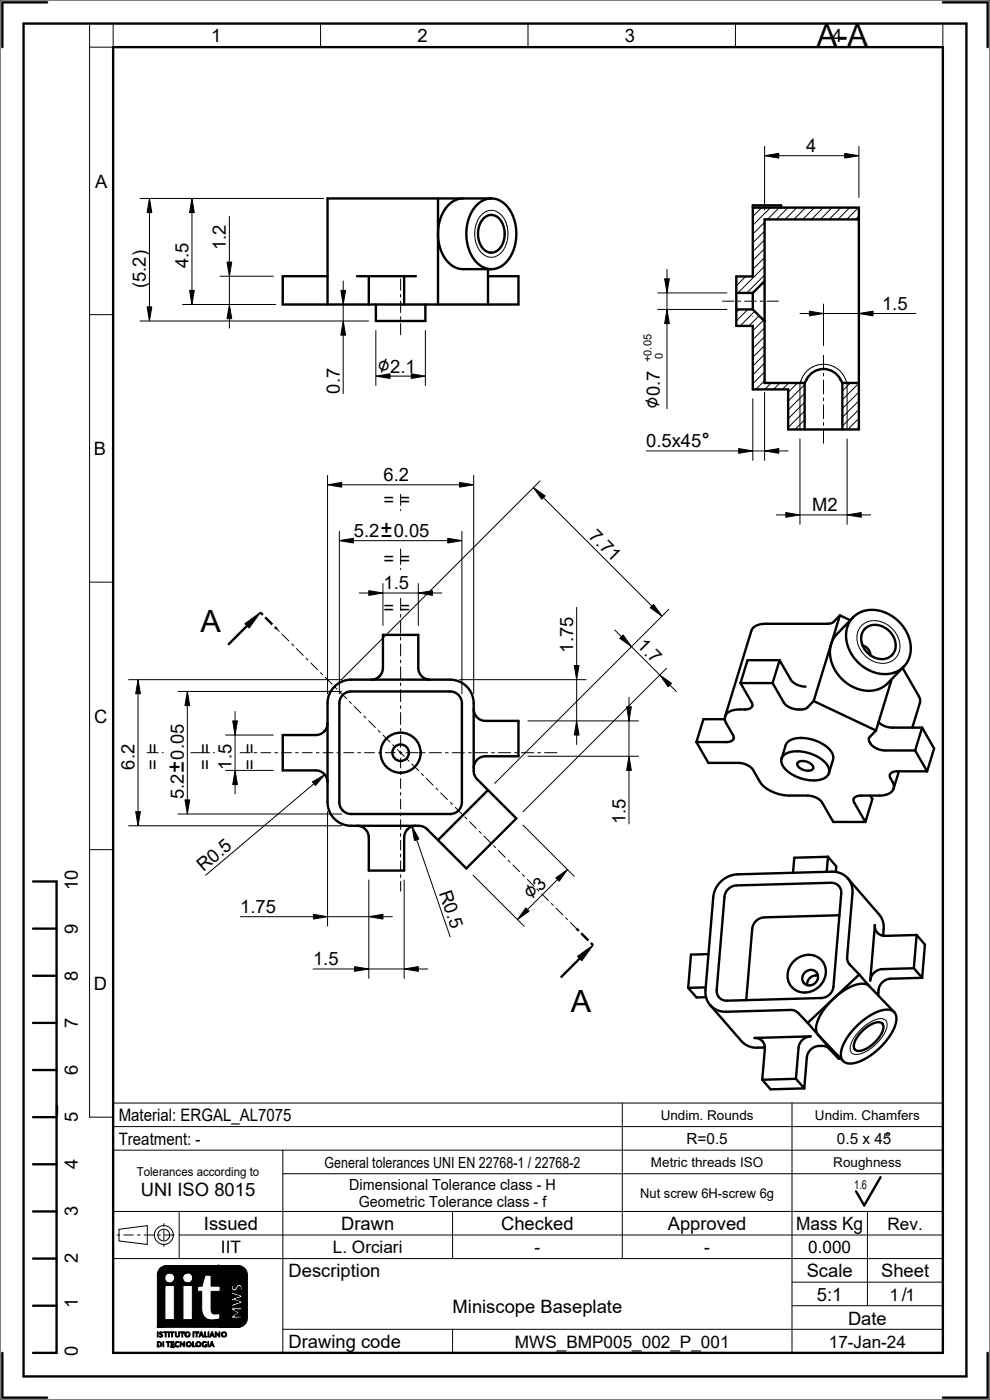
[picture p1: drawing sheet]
<svg xmlns="http://www.w3.org/2000/svg" width="210mm" height="297mm" viewBox="0 0 210 297" stroke-linecap="round" stroke-linejoin="round" font-family="sans-serif">
<g fill="none" stroke="#000" stroke-width=".21">
<path d="M0 0h210v297h-210zM19 5v232h5M24 5v5h-5M68 5v5M112 5v5M156 5v5M200 5v5M162.2 33l3-.5v1zM162.2 31v13.5M165.2 33h14M179.2 32.5l3 .5-3 .5zM182.2 31v10.9"/>
<path d="M29.7 42.1h38.9M31.7 42.1l.5 3h-1zM31.7 45.1v20M40.7 42.1l.5 3h-1zM40.7 45.1v16.5M46.7 58.6h11.3M48.2 55.6h1l-.5 3zM48.7 45.9v9.7M48.7 58.6v6M72.8 59.6v2M102.3 45.4l1.4-.7 .7-.1 .7 .2 1.3 .8 .5 .7 .6 1.4 .2 1.4v1.5l-.5 1.8-1 1.4-1.3 .7h-1.4l-.7-.3-1.1-1.1-.7-1.6-.3-1.9 .3-1.9 .3-1zM141 59.1h1l-.5 3z"/>
<path d="M141.5 57.1v2M156.3 58.6l-.1 .2M158.2 58.6l-2 2M159.7 44v.1M161.6 44l-1.9 1.9M162.2 47.2l-2.5 2.5M162.2 49l-2.5 2.5M162.2 50.9l-2.5 2.5M162.2 52.8l-2.5 2.5M162.2 54.6l-2.5 2.5M162.2 56.5l-5.7 5.6M162.2 58.4l-3.8 3.7"/>
<path d="M163.4 44l-3.7 3.8M165.3 44l-2.5 2.5M167.2 44l-2.5 2.5M169 44l-2.5 2.5M170.9 44l-2.5 2.5M172.8 44l-2.5 2.5M174.6 44l-2.5 2.5M176.5 44l-2.5 2.5M178.4 44l-2.5 2.5M180.2 44l-2.5 2.5M182.1 44l-2.5 2.5M182.2 45.8l-.7 .7"/>
<path d="M19 66.8h5M29.7 68.1h48.5M31.2 65.1h1l-.5 3zM38.7 64.6h19.8M40.2 61.6h1l-.5 3zM48.7 64.6l.5 3h-1zM48.7 67.6v2M72.3 61.6h1l-.5 3zM72.8 68.1l.5 3h-1zM72.8 64.6v3.5M72.8 71.1v12.4M79.7 79.8l3-.5v1z"/>
<path d="M79.7 70.1v11.7M82.7 79.8h4.5M87.2 79.3l3 .5-3 .5zM90.2 70.1v11.7M139.5 65.6h14.7M139.5 62.1h14.7M141.5 65.6l.5 3h-1zM141.5 62.1v3.5M141.5 68.6v18.1M156.8 65.6l-.6 .6M158.6 65.6l-2.4 2.5M159.7 67.1h.1"/>
<path d="M160.1 66.1l-3.1 3M161 67l-2.1 2.1M162 67.9l-2.3 2.3M162.2 69.6l-2.5 2.5M162.2 71.4l-2.5 2.5M162.2 73.3l-2.5 2.5M162.2 75.2l-2.5 2.5M162.2 77l-2.5 2.5M162.2 78.9l-2.5 2.5M169.7 66.5h2M171.7 66l3 .5-3 .5zM174.7 66.5h7.5"/>
<path d="M174.7 64.5v8.8M182.2 66.5l3-.5v1zM185.2 66.5h9.1M137.1 95.7h19.6M156.7 95.2l3 .5-3 .5zM159.7 95.7h2.5M159.7 84.6v13.1M162.2 95.7l3-.5v1zM162.2 80.8l-1.9 1.8M162.2 83.2v14.5M163.6 81.2l-1.4 1.4M165.2 95.7h2"/>
<path d="M165.4 81.2l-1.3 1.4M167.3 81.2l-1.4 1.4M169.2 81.2l-2 2M169.7 91.1v-9.9l.1-.2a5.1 5.1 0 0 1 5-3.7 5.1 5.1 0 0 1 4.9 3.9v9.9M169.7 93.1v18.1M170.7 81.6l-3.5 3.5M170.7 83.5l-3.5 3.5M170.7 85.3l-3.5 3.5M170.7 87.2l-3.5 3.5M170.7 89.1l-2.1 2M170.7 90.9l-.2 .2M179.7 93.1v18.1"/>
<path d="M180.4 81.2l-1.7 1.7M182.2 81.3l-3.5 3.5M182.2 83.2l-3.5 3.5M182.2 85l-3.5 3.5M182.2 86.9l-3.5 3.5M182.2 88.8l-2.4 2.3M182.2 90.6l-.5 .5M69.5 102.8l3-.5v1zM69.5 100.8v46.4M72 114.7l3-.5v1zM72 112.7v34.5M72.5 102.8h25"/>
<path d="M75 114.7h20M95 114.2l3 .5-3 .5zM97.5 102.3l3 .5-3 .5zM98 112.7v34.5M100.5 100.8v46.4M113.2 103.4l2.4 1.8-.7 .7zM114.6 102l-42.2 42.2M115.3 105.6l23 23M164.7 109.2h2M166.7 108.7l3 .5-3 .5zM169.7 109.2h10M179.7 109.2l3-.5v1z"/>
<path d="M182.7 109.2h2M19 123.5h5M51.9 132.3l3.3-2.4-2.3 3.3zM76.2 125.8h2M78.2 125.3l3 .5-3 .5zM81.2 123.8v8.9M81.2 125.8h7.5M88.7 125.8l3-.5v1zM88.7 123.8v8.9M91.7 125.8h2M122.3 128.9v12.3M130.4 133.6l1.4 1.5"/>
<path d="M131.5 135.4l.7-.7 1.7 2.5zM133.9 137.2l6.1 6M138.7 128.2l1.7 2.5-2.5-1.8zM141.8 129.3l-36.9 36.9M182.7 132.7l1.4-.8 1.7-.2 1.8 .5 1.6 1.1 1.1 1.5 .6 1.8-.2 1.7-.8 1.4-1.3 .8-1.7 .2-1.8-.5-1.6-1.1-1.2-1.5-.5-1.8 .1-1.7zM27.3 144.2h45.2M29.3 144.2l.5 3h-1zM29.3 147.2v25M37.7 146.7h34.8M39.7 146.7l.5 3h-1zM39.7 149.7v20M47.9 155.9h10.1"/>
<path d="M49.4 152.9h1l-.5 3zM49.9 150.9v2M49.9 155.9v7.5M97.5 144.2h26.8M112 152.9h23.4M121.8 141.2h1l-.5 3zM122.3 152.9l.5 3h-1zM122.3 144.2v8.7M122.3 155.9v2M132.9 149.9h1l-.5 3zM133.4 147.9v2M133.4 152.9v7.5"/>
<path d="M140 143.2l2.4 1.8-.7 .7zM141.4 141.8l-30.5 30.4M142.1 145.3l1.4 1.4M27.3 175.2h45.2M28.8 172.2h1l-.5 3zM37.7 172.7h34.8M39.2 169.7h1l-.5 3zM47.9 163.4h10.1M49.9 163.4l.5 3h-1zM49.9 166.4v2M66.3 165.9l2.6-1.6-2 2.3zM66.6 166.3l-23 19.4"/>
<path d="M69.5 172.2v24.3M87.4 175.3l1.5 2.7-1 .3zM88.4 178.2l7.1 20.6M110.9 175l10.9 10.9M112 160.4h23.4M133.4 160.4l.5 3h-1zM133.4 163.4v11.4M19 180.3h5M51 194.5h15.5M66.5 194l3 .5-3 .5zM69.5 194.5h8.7M78.2 194.5l3-.5v1z"/>
<path d="M78.2 186.7v20.9M81.2 194.5h2M85.7 186.7v20.9M100.3 185.6l10.9 10.9M111.5 192.6l.7 .7-2.4 1.8zM117.9 186.2l2.5-1.7-1.8 2.4zM118.3 186.6l-6.4 6.4M66.4 205.6h8.8M75.2 205.1l3 .5-3 .5zM78.2 205.6h7.5M85.7 205.6l3-.5v1zM88.7 205.6h2"/>
<path d="M122.5 202.9l3.3-2.4-2.4 3.3zM182.8 218.2l1.5-1.2 1.6-.7 1.2-.2 .4 .1 .6 .7v1.1l-.6 1.3-1.8 2.3-1.5 1.2-1.5 .7-.7 .2-1-.1-.6-.7-.1-.5 .3-1.3 .9-1.5zM24 234h176v53h-176zM24 239h176M132 234v33M168 234v53M24 257h176M24 244h176M38 257v10M60 249h140M60 244v43M96 257v10"/>
<path d="M184 257v20M24 267h176M25.2 260.8l6-.8v4l-6-.7zM33.4 270.4l1.9-.1-.3 .6-1.6 10.7zM33.4 270.2l2.4-.2-.5 .3-1.9 .1zM34 269l.6-.4 .8-.1h10.9a1.97 1.97 0 0 1 2 1.9h-4.8l-2.6 .7-.2-.6-.7-.4-4-.1-2.6 .2 .2-.7zM35 270.9a1.06 1.06 0 0 0 .4 1.1 1.06 1.06 0 0 0 1.2 0l2.5-.1 .7 .3-4.8 .5-1.6 8.9zM35 272.7l5.3-.7 .5 .7h-2v7.3l-5.4 1.6 1.6-1.6h2v-7.3zM35 272.7v7.3l-1.6 1.6zM36 270h3.8l-.7 .3-2.3 .2-.3-.3zM36.8 270.5l2.3-.2-.3 .6v.6l-1.9 .1 .1-.5zM36.9 271.6l1.9-.1 .3 .4-2.5 .1z"/>
<path d="M38 262h162M40.9 271.1l2.6-.7-.6 2.5h-1l-1.1 7.1v-7.3l-.5-.7 .4-.4zM41.9 272.9v1h.9v3.6a2.19 2.19 0 0 0 1.6 2.5l-11 1.6 5.4-1.6h2zM43.5 270.4h4.8l-1.6 3.6v-1.2h-1.9v-2.4zM45 278.5l1.6 .1-.9 .2zM46.3 268.5h4.2a1.97 1.97 0 0 1 2 1.9l-3.3 2.2-.9 7v-9.2a1.97 1.97 0 0 0-2-1.9zM48.3 279.8l.8-.2h2.2zM48.3 279.7h3M48.3 270.4l-.1 9.6h-2.5l.9-.2v-1.2l-1.6-.1-.1-.2-.1-4.3h1.9zM49.1 273a.64 .64 0 0 0 .4 .8 .64 .64 0 0 0 .8-.5h.7l-.2 .5 .3 .1-2 .2-.8 5.5zM49.1 274.1v1.8l.4-.1 .9 .3-1.3 .6-.8 2.9zM49.1 274.1l2-.2 .2-.2v1.1z"/>
<path d="M49.1 276.7v.5l2.2-.8v1.1h-2.2l-.8 2.1zM49.1 277.5v.3l1.1 .7-1.1 .8v.3l-.8 .2zM49.1 276.7l1.3-.6 .3 .1zM49.1 274.5l1.6 .5-1.6 .5zM49.2 272.6l3.3-2.2-1.8 2.1-1.2 .4 .1-.3zM49.5 272.9l.7-.2-.1 .3a.33 .33 0 0 1-.2 .4 .33 .33 0 0 1-.5-.2zM49.8 277.8l.3 .1zM49.8 279.2l.9-.6 .6 .6zM49.9 279.2l.8-.6zM50 275.6l.3-.1 .1 .2zM50.3 275.5l1-.3v.9l-.9-.4zM50.5 275.1l.2-.1z"/>
<path d="M50.5 273h.4l.1 .3h-.7zM52.5 270.4v9.2a1.97 1.97 0 0 1-1.6 1.9l-4.4 .1a1.97 1.97 0 0 0 1.8-1.8l3-.2v-.4l-.6-.6v-.2l-.8-.5h1.4zM52.5 270.4l-1.2 7.5v-4.6a.67 .67 0 0 0-.6-.8zM168 277h32M168 272h32M33.4 282.5h.2v1.1h-.2zM33.4 284.6l.7 .1 .2 .4-.2 .1-.2-.4h-.3l-.2 .9zM33.4 285.7l.7-.1zM33.4 281.6l11-1.6h3.8zM33.4 281.6l14.8-1.6a1.97 1.97 0 0 1-1.9 1.6zM33.6 285.2v.4h.1l.6-.5-.2 .5-.7 .1zM33.8 283.6l.7-.1-.3 .2z"/>
<path d="M33.8 282.8l.3-.1zM33.8 282.9h.3zM33.9 282.7h.2l-.3 .1zM33.9 282.7h.3zM33.9 283.4l.6 .1-.7 .1zM33.9 283l.5 .1 .1 .4h-.4l.2-.2zM33.9 282.6l.5-.1 .1 .3zM34.5 284.6h.2v1.1h-.2zM34.7 282.5h.9l-.1 .2h-.3v.9h-.2v-.9h-.3zM35.3 284.6h.8v.2h-.3v.9h-.2v-.9h-.3zM35.7 282.5h.2v1.1h-.2zM36.1 282.5h.9l-.1 .2h-.3v.9h-.2v-.9h-.3z"/>
<path d="M36.3 284.6h.6l-.1 .2h-.3v.3h.3v.1h-.3v.4h.4v.1h-.6zM37.1 285.2h.2l.1 .2-.2 .1zM37.1 284.9h.3l-.1 .3h-.2zM37.2 285.5h.3zM37.2 284.9l.3-.1zM37.2 282.5h.2v.7a.26 .26 0 0 0 .2 .3 .26 .26 0 0 0 .3-.3v-.7h.2v.7a.46 .46 0 0 1-.5 .5 .46 .46 0 0 1-.4-.5zM37.2 285.6h.4zM37.2 284.8h.5zM37.3 285.6l.6-.1 .1 .2h-.5zM37.3 284.7h.1a.34 .34 0 0 1 .6 .1zM37.5 285.7h.3zM38.2 284.6h.2l.6 .8v-.8h.2v1.1h-.2l-.6-.8v.8h-.2z"/>
<path d="M38.2 282.5h.9v.2h-.3v.9h-.2v-.9h-.4zM39.2 283.2l.2-.1zM39.2 283l.3-.1-.3 .3zM39.2 283.3l.2-.1 .1 .2h-.2zM39.3 282.8l.3-.1-.4 .3zM39.3 283.4h.3zM39.3 282.7h.4zM39.4 283.5h.4zM39.4 282.7a.58 .58 0 0 1 .8 0 .58 .58 0 0 1 0 .8h-.4a.4 .4 0 0 0 .3-.5 .4 .4 0 0 0-.4-.3zM39.4 283.5h.8l-.4 .2zM39.5 285.3l.2-.1zM39.5 285h.2l-.2 .3z"/>
<path d="M39.5 285.4l.2-.1 .1 .1-.2 .1zM39.6 284.9l.3-.1-.4 .2zM39.6 285.5h.2zM39.6 284.8h.4zM39.6 285.6h.4zM39.7 284.7a.58 .58 0 0 1 .8 .1 .58 .58 0 0 1 0 .8h-.4a.4 .4 0 0 0 .3-.5 .4 .4 0 0 0-.4-.3zM39.7 285.6h.8l-.4 .1zM40.8 284.6h.2v1h.4v.1h-.6zM40.9 282.5h.2v1.1h-.2zM41.3 282.5h.9l-.1 .2h-.3v.9h-.2v-.9h-.3zM41.5 285.3l.3-.1zM41.6 285h.2l-.3 .3z"/>
<path d="M41.6 285.4l.2-.1v.1l-.2 .1zM41.6 284.9l.3-.1-.3 .2zM41.6 285.5h.3zM41.7 284.8h.3zM41.7 285.6h.4zM41.7 284.7a.58 .58 0 0 1 .8 .1 .58 .58 0 0 1 0 .8h-.3a.4 .4 0 0 0 .2-.5 .4 .4 0 0 0-.4-.3zM41.7 285.6h.8l-.4 .1zM42.6 282.5h.2v.6l-.1-.3-.2 .4h.3l.1 .2h-.4l-.1 .2h-.2zM42.8 282.5l.4 1.1h-.2zM42.8 285.2h.2l.1 .2-.2 .1zM42.8 285.1l.3-.1-.1 .2zM42.9 285.5h.3z"/>
<path d="M42.9 284.9l.3-.1-.4 .3zM43 285.6h.4zM43 284.8h.5zM43 285.6l.8 .1zM43 284.7h.2a.38 .38 0 0 1 .6 .1zM43.1 285.7h.6zM43.4 282.5h.2v1h.4v.1h-.6zM43.6 285.2h.2v.5l-.2-.2zM44.1 284.6h.2v1.1h-.2zM44.1 282.5h.2v1.1h-.2zM44.9 284.6h.1v.6l-.1-.3-.1 .4h.3v.1h-.4l-.1 .3h-.2zM44.9 282.5h.2v.6l-.1-.3-.2 .4h.3l.1 .2h-.4l-.1 .2h-.2z"/>
<path d="M45 284.6l.5 1.1h-.3zM45.1 282.5l.4 1.1h-.2zM45.7 282.5h.2l.5 .8v-.8h.3v1.1h-.2l-.6-.8v.8h-.2zM46.3 281.6l4.6-.1zM47 283.2l.2-.1zM47 283l.2-.1-.2 .3zM47 283.3l.2-.1v.2h-.1zM47 282.8l.4-.1-.4 .3zM47.1 283.4h.2zM47.1 282.7h.4zM47.1 283.5h.4zM47.1 282.7a.58 .58 0 0 1 .8 0 .58 .58 0 0 1 0 .8h-.3a.4 .4 0 0 0 .3-.5 .4 .4 0 0 0-.4-.3z"/>
<path d="M47.2 283.5h.7l-.3 .2zM60 282h140M96 282v5"/>
<circle cx="34.7" cy="262" r="1.25"/>
<circle cx="34.8" cy="262" r="2"/>
</g>
<g fill="#000">
<path d="M162.2 33l3-.5v1zM179.2 32.5l3 .5-3 .5zM31.7 42.1l.5 3h-1zM40.7 42.1l.5 3h-1zM48.2 55.6h1l-.5 3zM31.2 65.1h1l-.5 3zM40.2 61.6h1l-.5 3zM48.7 64.6l.5 3h-1zM72.8 68.1l.5 3h-1zM72.3 61.6h1l-.5 3zM79.7 79.8l3-.5v1zM87.2 79.3l3 .5-3 .5z"/>
<path d="M141 59.1h1l-.5 3zM141.5 65.6l.5 3h-1zM171.7 66l3 .5-3 .5zM182.2 66.5l3-.5v1zM156.7 95.2l3 .5-3 .5zM162.2 95.7l3-.5v1zM69.5 102.8l3-.5v1zM72 114.7l3-.5v1zM95 114.2l3 .5-3 .5zM97.5 102.3l3 .5-3 .5zM113.2 103.4l2.4 1.8-.7 .7zM166.7 108.7l3 .5-3 .5z"/>
<path d="M179.7 109.2l3-.5v1zM51.9 132.3l3.3-2.4-2.3 3.3zM78.2 125.3l3 .5-3 .5zM88.7 125.8l3-.5v1zM131.5 135.4l.7-.7 1.7 2.5zM138.7 128.2l1.7 2.5-2.5-1.8zM29.3 144.2l.5 3h-1zM39.7 146.7l.5 3h-1zM49.4 152.9h1l-.5 3zM121.8 141.2h1l-.5 3zM122.3 152.9l.5 3h-1zM132.9 149.9h1l-.5 3z"/>
<path d="M140 143.2l2.4 1.8-.7 .7zM28.8 172.2h1l-.5 3zM39.2 169.7h1l-.5 3zM49.9 163.4l.5 3h-1zM66.3 165.9l2.6-1.6-2 2.3zM87.4 175.3l1.5 2.7-1 .3zM133.4 160.4l.5 3h-1zM66.5 194l3 .5-3 .5zM78.2 194.5l3-.5v1zM111.5 192.6l.7 .7-2.4 1.8zM117.9 186.2l2.5-1.7-1.8 2.4zM75.2 205.1l3 .5-3 .5z"/>
<path d="M85.7 205.6l3-.5v1zM122.5 202.9l3.3-2.4-2.4 3.3zM35 272.7v7.3l-1.6 1.6zM34 269l.6-.4 .8-.1h10.9a1.97 1.97 0 0 1 2 1.9h-4.8l-2.6 .7-.2-.6-.7-.4-4-.1-2.6 .2 .2-.7zM33.4 270.4l1.9-.1-.3 .6-1.6 10.7zM33.4 270.2l2.4-.2-.5 .3-1.9 .1zM36 270h3.8l-.7 .3-2.3 .2-.3-.3zM36.9 271.6l1.9-.1 .3 .4-2.5 .1zM36.8 270.5l2.3-.2-.3 .6v.6l-1.9 .1 .1-.5zM35 270.9a1.06 1.06 0 0 0 .4 1.1 1.06 1.06 0 0 0 1.2 0l2.5-.1 .7 .3-4.8 .5-1.6 8.9zM35 272.7l5.3-.7 .5 .7h-2v7.3l-5.4 1.6 1.6-1.6h2v-7.3zM40.9 271.1l2.6-.7-.6 2.5h-1l-1.1 7.1v-7.3l-.5-.7 .4-.4z"/>
<path d="M43.5 270.4h4.8l-1.6 3.6v-1.2h-1.9v-2.4zM41.9 272.9v1h.9v3.6a2.19 2.19 0 0 0 1.6 2.5l-11 1.6 5.4-1.6h2zM48.3 270.4l-.1 9.6h-2.5l.9-.2v-1.2l-1.6-.1-.1-.2-.1-4.3h1.9zM45 278.5l1.6 .1-.9 .2zM46.3 268.5h4.2a1.97 1.97 0 0 1 2 1.9l-3.3 2.2-.9 7v-9.2a1.97 1.97 0 0 0-2-1.9zM49.1 274.1l2-.2 .2-.2v1.1zM49.1 276.7v.5l2.2-.8v1.1h-2.2l-.8 2.1zM49.1 277.5v.3l1.1 .7-1.1 .8v.3l-.8 .2zM49.2 272.6l3.3-2.2-1.8 2.1-1.2 .4 .1-.3zM49.1 274.1v1.8l.4-.1 .9 .3-1.3 .6-.8 2.9zM49.8 277.8l.3 .1zM49.8 279.2l.9-.6 .6 .6z"/>
<path d="M49.9 279.2l.8-.6zM50 275.6l.3-.1 .1 .2zM49.5 272.9l.7-.2-.1 .3a.33 .33 0 0 1-.2 .4 .33 .33 0 0 1-.5-.2zM49.1 274.5l1.6 .5-1.6 .5zM50.3 275.5l1-.3v.9l-.9-.4zM52.5 270.4l-1.2 7.5v-4.6a.67 .67 0 0 0-.6-.8zM50.5 275.1l.2-.1zM49.1 276.7l1.3-.6 .3 .1zM50.5 273h.4l.1 .3h-.7zM49.1 273a.64 .64 0 0 0 .4 .8 .64 .64 0 0 0 .8-.5h.7l-.2 .5 .3 .1-2 .2-.8 5.5zM52.5 270.4v9.2a1.97 1.97 0 0 1-1.6 1.9l-4.4 .1a1.97 1.97 0 0 0 1.8-1.8l3-.2v-.4l-.6-.6v-.2l-.8-.5h1.4zM33.4 282.5h.2v1.1h-.2z"/>
<path d="M33.4 284.6l.7 .1 .2 .4-.2 .1-.2-.4h-.3l-.2 .9zM33.4 285.7l.7-.1zM33.8 282.8l.3-.1zM33.8 282.9h.3zM33.9 282.7h.2l-.3 .1zM33.9 283.4l.6 .1-.7 .1zM33.9 282.6l.5-.1 .1 .3zM33.9 283l.5 .1 .1 .4h-.4l.2-.2zM33.9 282.7h.3zM33.6 285.2v.4h.1l.6-.5-.2 .5-.7 .1zM33.8 283.6l.7-.1-.3 .2zM34.7 282.5h.9l-.1 .2h-.3v.9h-.2v-.9h-.3z"/>
<path d="M34.5 284.6h.2v1.1h-.2zM35.3 284.6h.8v.2h-.3v.9h-.2v-.9h-.3zM35.7 282.5h.2v1.1h-.2zM36.1 282.5h.9l-.1 .2h-.3v.9h-.2v-.9h-.3zM36.3 284.6h.6l-.1 .2h-.3v.3h.3v.1h-.3v.4h.4v.1h-.6zM37.2 282.5h.2v.7a.26 .26 0 0 0 .2 .3 .26 .26 0 0 0 .3-.3v-.7h.2v.7a.46 .46 0 0 1-.5 .5 .46 .46 0 0 1-.4-.5zM37.1 285.2h.2l.1 .2-.2 .1zM37.1 284.9h.3l-.1 .3h-.2zM37.2 285.5h.3zM37.2 284.9l.3-.1zM37.2 285.6h.4zM37.3 284.7h.1a.34 .34 0 0 1 .6 .1z"/>
<path d="M37.2 284.8h.5zM37.3 285.6l.6-.1 .1 .2h-.5zM37.5 285.7h.3zM38.2 282.5h.9v.2h-.3v.9h-.2v-.9h-.4zM38.2 284.6h.2l.6 .8v-.8h.2v1.1h-.2l-.6-.8v.8h-.2zM39.2 283.2l.2-.1zM39.2 283.3l.2-.1 .1 .2h-.2zM39.2 283l.3-.1-.3 .3zM39.3 282.8l.3-.1-.4 .3zM39.3 283.4h.3zM39.3 282.7h.4zM39.5 285.3l.2-.1z"/>
<path d="M39.4 283.5h.4zM39.5 285.4l.2-.1 .1 .1-.2 .1zM39.5 285h.2l-.2 .3zM39.4 282.7a.58 .58 0 0 1 .8 0 .58 .58 0 0 1 0 .8h-.4a.4 .4 0 0 0 .3-.5 .4 .4 0 0 0-.4-.3zM39.4 283.5h.8l-.4 .2zM39.6 284.9l.3-.1-.4 .2zM39.6 285.5h.2zM39.6 284.8h.4zM39.6 285.6h.4zM39.7 284.7a.58 .58 0 0 1 .8 .1 .58 .58 0 0 1 0 .8h-.4a.4 .4 0 0 0 .3-.5 .4 .4 0 0 0-.4-.3zM39.7 285.6h.8l-.4 .1zM40.8 284.6h.2v1h.4v.1h-.6z"/>
<path d="M40.9 282.5h.2v1.1h-.2zM41.3 282.5h.9l-.1 .2h-.3v.9h-.2v-.9h-.3zM41.5 285.3l.3-.1zM41.6 285.4l.2-.1v.1l-.2 .1zM41.6 285h.2l-.3 .3zM41.6 284.9l.3-.1-.3 .2zM41.6 285.5h.3zM41.7 284.8h.3zM41.7 285.6h.4zM41.7 284.7a.58 .58 0 0 1 .8 .1 .58 .58 0 0 1 0 .8h-.3a.4 .4 0 0 0 .2-.5 .4 .4 0 0 0-.4-.3zM41.7 285.6h.8l-.4 .1zM42.8 282.5l.4 1.1h-.2z"/>
<path d="M42.6 282.5h.2v.6l-.1-.3-.2 .4h.3l.1 .2h-.4l-.1 .2h-.2zM42.8 285.2h.2l.1 .2-.2 .1zM42.8 285.1l.3-.1-.1 .2zM42.9 285.5h.3zM42.9 284.9l.3-.1-.4 .3zM43 285.6h.4zM43 284.8h.5zM43 284.7h.2a.38 .38 0 0 1 .6 .1zM43 285.6l.8 .1zM43.4 282.5h.2v1h.4v.1h-.6zM43.6 285.2h.2v.5l-.2-.2zM43.1 285.7h.6z"/>
<path d="M44.1 284.6h.2v1.1h-.2zM44.1 282.5h.2v1.1h-.2zM33.4 281.6l11-1.6h3.8zM45 284.6l.5 1.1h-.3zM44.9 284.6h.1v.6l-.1-.3-.1 .4h.3v.1h-.4l-.1 .3h-.2zM45.1 282.5l.4 1.1h-.2zM44.9 282.5h.2v.6l-.1-.3-.2 .4h.3l.1 .2h-.4l-.1 .2h-.2zM45.7 282.5h.2l.5 .8v-.8h.3v1.1h-.2l-.6-.8v.8h-.2zM33.4 281.6l14.8-1.6a1.97 1.97 0 0 1-1.9 1.6zM47 283.2l.2-.1zM47 283.3l.2-.1v.2h-.1zM47 283l.2-.1-.2 .3z"/>
<path d="M47 282.8l.4-.1-.4 .3zM47.1 283.4h.2zM47.1 282.7h.4zM47.1 283.5h.4zM47.1 282.7a.58 .58 0 0 1 .8 0 .58 .58 0 0 1 0 .8h-.3a.4 .4 0 0 0 .3-.5 .4 .4 0 0 0-.4-.3zM47.2 283.5h.7l-.3 .2zM46.3 281.6l4.6-.1z"/>
</g>
<g fill="none" stroke="#000" stroke-width=".51">
<path d="M69.5 58.6h-9.5v6h50v-6h-6.5M75.7 58.6h12.5M78.2 58.6v6M85.7 58.6v6M92.9 42.1v22.5M98.2 42.1a5.6 5.6 0 0 0-4.9 4.6 9.1 9.1 0 0 0 2.6 9.7l1 .5 1 .2h6.3M102.7 46.3a2.37 2.37 0 0 1 3.9 1.1 4.6 4.6 0 0 1-1.6 6.1 2.68 2.68 0 0 1-3.4-2.4 5.1 5.1 0 0 1 1.1-4.8zM103.5 57.1v7.5M104.2 42.1h-34.7v22.5M104.2 42.1a5.6 5.6 0 0 1 4.9 4.6 9 9 0 0 1-2.6 9.7l-1 .5-1.3 .2M104.2 42.1a5.7 5.7 0 0 0-4.9 4.8 9 9 0 0 0 2.7 9.5l1.2 .6 1 .1M159.7 44h22.5v47.1h-15v-8.5h-7.5v-13.5h-3.5v-10.5h3.5v-15h6v.4"/>
<path d="M162.2 59.6l-2.5 2.5M182.2 46.5h-20v34.7h8.5M79.7 64.6v3.5h10.5v-3.5M156.2 65.6h3.5M156.2 62.1h3.5M159.7 62.1v3.5M159.7 65.6l2.5 2.5M170.7 81.2l.1-.2a4.1 4.1 0 0 1 4-2.7 4.1 4.1 0 0 1 3.9 2.9M170.7 81.2v9.9M178.7 81.2h3.5M178.7 81.2v9.9M52.4 132.8l-3.9 3.9"/>
<path d="M178.2 130.5l-1.4 1.5-.9 .3h-13.4a2.97 2.97 0 0 0-3.1 1.3l-5.6 18.4M178.2 130.5l-5.6 18.2M178.2 130.5l2.2 1.1M180.9 131a6.6 6.6 0 0 1 8.8 .1 7.6 7.6 0 0 1 2.8 9.2l-.8 1.1M180.9 131a6.8 6.8 0 0 0 .8 9.2 7.3 7.3 0 0 0 9.4 1.8l.6-.6M180.9 131l-3.4 3.5a6.3 6.3 0 0 0-.2 7.9 7.8 7.8 0 0 0 9.8 3.5l1.1-.9 3.5-3.6M183 136.9a2.34 2.34 0 0 1 1.7 2.1M183.5 133.4a3.9 3.9 0 0 1 5.7 1.2 3.2 3.2 0 0 1-.9 5 4.3 4.3 0 0 1-5.3-5.6zM69.5 153.4a2.5 2.5 0 0 1-2.5 2.5h-7v7.5h7a2.5 2.5 0 0 1 2.5 2.5M70.7 146a5 5 0 0 1 3.8-1.8h21a5 5 0 0 1 5 5v14.3l.1 .8 .6 1 8.3 8.3-10.6 10.6-8.3-8.3-1-.6-.8-.1h-14.3a5 5 0 0 1-5-5v-21a5 5 0 0 1 1.2-3.2zM72.5 147.6a2.5 2.5 0 0 1 2-.9h21a2.5 2.5 0 0 1 2.5 2.5v21a2.5 2.5 0 0 1-2.5 2.5h-21a2.5 2.5 0 0 1-2.5-2.5v-21v-.6zM78.7 144.2a2.5 2.5 0 0 0 2.5-2.5v-7h7.5v7a2.5 2.5 0 0 0 2.5 2.5"/>
<path d="M100.5 150.4a2.5 2.5 0 0 0 2.5 2.5h7v7.5h-7a2.5 2.5 0 0 0-2.5 2.5M147.7 157.4l2.6 4.4h6.3a3.9 3.9 0 0 1 3.1 1.5l1.5 2.5a7.6 7.6 0 0 0 6.2 3h3.9a3.9 3.9 0 0 1 3.1 1.4l2.4 4.2h6.8M153.8 152.6h-4.6l-1.5 4.8M153.8 152v.5l.1 .7 1.6 2.8a.99 .99 0 0 1-.1 1.1 .99 .99 0 0 1-1 .3h-6.7M157.1 144.9l2.4 4.1a.99 .99 0 0 1-.1 1.1 .99 .99 0 0 1-1.1 .4h-1.4a2.97 2.97 0 0 0-3 1.3l-.1 .2M157.1 144.9h6.8M163.9 144.9l2.4 4.1a4.3 4.3 0 0 0 4.2 1.5l.7-.3 1.4-1.5M165.4 140.1l2.3 4.1a3.9 3.9 0 0 0 3.2 1.5M165.4 140.1h-6.8l-1.5 4.8M165.4 140.1l-1.5 4.8M172.6 148.7l13.2 6.3M185.8 155l-1.4 1.4-.1 .6a3.4 3.4 0 0 0 3.5 2.2h6.3"/>
<path d="M186.4 153.2a4.2 4.2 0 0 0 2.8 1.2h6.4M189.2 144.1l-3.4 10.9M191.5 141.7l3.4 6 .3 .7-.1 .7-1.6 5.3M194.1 159.2l2.6 4.4M195.6 154.4l2.5 4.4-1.4 4.8M195.6 154.4l-1.5 4.8M75.7 175.2a2.5 2.5 0 0 1 2.5 2.5v7h7.5v-7a2.5 2.5 0 0 1 2.5-2.5M103.5 167.6l-10.6 10.6M165.8 160.9a2.79 2.79 0 0 0 1.6 3 8 8 0 0 0 7.5 1.1l.6-.4 .3-.6M165.8 160.9a2.8 2.8 0 0 1 3-1.5 8 8 0 0 1 6.9 3.3l.2 .6-.1 .7M165.8 160.9l.9-2.8a2.8 2.8 0 0 1 2.9-1.5 8 8 0 0 1 6.9 3.2l.2 1.2-.9 3M169.3 161.7a2.3 2.3 0 0 1 3.2 1.2 1.24 1.24 0 0 1-1.8 .5 1.53 1.53 0 0 1-1.6-1.4z"/>
<path d="M184.6 168.8l.5 .7-1.5 4.9M189.6 167.3a2.67 2.67 0 0 1-2.9 1.5h-4.1a1.18 1.18 0 0 0-1.5 1.1l2.5 4.5M190.7 163.6l-1.1 3.7M196.7 163.6h-6.4a1.18 1.18 0 0 0-1.5 1.2l.7 1.6 .1 .9M154.5 188.6l.8-.6 1-.2 20-.5a2.07 2.07 0 0 1 2.1 2.3l-1.6 19.7a2.71 2.71 0 0 1-2.6 2.4l-20 .6a2.07 2.07 0 0 1-2.2-2.3l1.7-19.7 .2-.9zM175.6 181.8l-7.1 .2-.3 3.2M175.6 181.8l-.2 3.2M175.6 181.8l1.8 2-.1 1.2M178.1 194.2l-16 .4a2.71 2.71 0 0 0-2.5 2.4l-1.3 15.2M179.8 186.3l7.1 8.2 .5 1.7-.1 2.3M179.8 186.3a4.3 4.3 0 0 0-3.3-1.4l-20 .6a5.4 5.4 0 0 0-5.2 4.8l-1.7 20 .2 1.5 .8 1.4M179.8 186.3l.8 1.5 .2 1.4-1.1 14.2 .4 1.1 2.2 2.2"/>
<path d="M194.4 198.4l-6.6 .1a2.07 2.07 0 0 1-2.2-2.2l-1 11.7a2.71 2.71 0 0 1 2.6-2.4l6.6-.2M194.4 198.4l-.6 7M194.4 198.4l1.8 2-.6 7M123 203.3l-3.9 3.9M146 209.6l1.7 2 2.1-.1M149.7 209.5l-3.7 .1M150.3 202.4l-3.7 .1-.6 7.1M150.6 213.2a4.3 4.3 0 0 0 3.4 1.4l14.2-.3 1 .5 2.1 2.2M150.6 213.2l6.6 7.6a4.3 4.3 0 0 0 3.4 1.5h1.6M168.4 203.9a3.9 3.9 0 0 1 6.7 1.4 4.4 4.4 0 0 1-2 4.5 4.4 4.4 0 0 1-4.9-.2 3.9 3.9 0 0 1 .2-5.7zM170.7 206.4a1.62 1.62 0 0 1 2.6 0 1.62 1.62 0 0 1-.9 2.5 1.54 1.54 0 0 1-2-.5 1.54 1.54 0 0 1 .3-2zM171.3 217l6.6 7.6"/>
<path d="M173.5 207h-.1a1.86 1.86 0 0 0-2.2 2M182.3 206.7l-11 10.3M182.3 206.7l2.1 2.5M182.8 218.8a4.9 4.9 0 0 1 3.9-1.9 1.25 1.25 0 0 1 .5 2 6.6 6.6 0 0 1-5.2 4 1.14 1.14 0 0 1-.8-1.7l.6-1.2zM184.4 209.2l5.3 5.5M184.4 209.2a3.4 3.4 0 0 0-3.7 0 14 14 0 0 0-7.5 8.3l-.1 1.1 .3 .8 5.4 5.7M189.7 214.7a3.3 3.3 0 0 1-.2 3.7 13.3 13.3 0 0 1-8.9 7.2l-.9-.1-.9-.4M189.7 214.7a3.3 3.3 0 0 0-3.8 0 14 14 0 0 0-7.5 8.3v1.1l.4 1M193.8 205.4l1.8 2M195.6 207.4l-6.7 .2a2.71 2.71 0 0 0-2.5 2.4v1.3M12.1 234.7v1.7M161.7 229.1l1.8 2 7.1-.2"/>
<path d="M168.8 228.9l.6-6.6a2.71 2.71 0 0 1 2.6-2.4l-11.9 .3a2.07 2.07 0 0 1 2.1 2.3l-.5 6.6M168.8 228.9l-7.1 .2M168.8 228.9l1.8 2M177.9 224.6l-2.3-2.4-.8-.3h-1.1a2.71 2.71 0 0 0-2.5 2.4l-.6 6.6M178.2 224.4l-.3 .2M186.8 249.7l-3.5 6-1.7-3M46.3 268.5h.1M36.3 285.7h.6M38.8 282.7h.3M41.8 282.7h.3"/>
<circle cx="85" cy="159.7" r="4.3"/>
<circle cx="85" cy="159.7" r="1.75"/>
</g>
<path d="M55.2 129.9l3.6 3.6M122.3 197l3.5 3.5" fill="none" stroke="#000" stroke-width=".51" stroke-dasharray=".7 .7 2.2 .7" stroke-linecap="butt"/>
<path d="M58.8 133.5l63.5 63.5M34.8 259.5v5M24.7 262h12.6" fill="none" stroke="#000" stroke-width=".21" stroke-dasharray=".7 .7 2.2 .7" stroke-linecap="butt"/>
<g fill="none" stroke="#000" stroke-width=".5">
<path d="M5 5h200v287h-200zM10 .5h-9.5v9.5M24 10h176v277h-176zM200 .5h9.5v9.5M7 187h5v100h-5M7 197h5M7 217h5M7 207h5M7 237h5M7 227h5M7 257h5M7 247h5"/>
<path d="M7 277h5M7 267h5M.5 287v9.5h9.5M209.5 287v9.5h-9.5"/>
</g>
<!-- layer: 02___PRT_ALL_AXES -->
<g fill="none" stroke="#000" stroke-width=".21">
<path d="M85 59.1v2.6M85 62.4v.7M85 63.8v2.6M85 67.1v.7M85 68.5v2.6M153.2 63.9h2.5M156.5 63.9h.7M157.9 63.9h2.6M161.2 63.9h.7M162.6 63.9h2.6M174.7 75.3v3.1M174.7 79.1v.7"/>
<path d="M174.7 80.6v3M174.7 84.4v.7M174.7 85.8v3.1M174.7 89.6v.7M174.7 91v3.1M85 104.8v2.5M85 108v.4M85 116.4v3.4M85 120.5v.4M85 126.9v2.6M85 130.3v.7M85 131.7v2.7"/>
<path d="M85 135.1v.7M85 136.5v2.7M85 140v.7M31.1 159.7h2.5M34.3 159.7h.4M40.4 159.7h4.1M45.2 159.7h.4M50.9 159.7h2.2M53.8 159.7h.7M55.3 159.7h2.2M58.2 159.7h.7M59.7 159.7h2.2"/>
<path d="M62.6 159.7h.7M64.1 159.7h2.2M67 159.7h.7M68.5 159.7h2.2M71.4 159.7h.7M72.9 159.7h2.2M75.8 159.7h.7M77.3 159.7h2.2M80.2 159.7h.7M81.7 159.7h2.2M84.6 159.7h.7M85 141.4v2.7"/>
<path d="M85 144.8v.7M85 146.2v2.7M85 149.6v.8M85 151.1v2.7M85 154.5v.7M85 155.9v2.7M85 159.3v.7M86.1 159.7h2.7M89.5 159.7h.7M91 159.7h2.7M94.4 159.7h.7M95.9 159.7h2.7"/>
<path d="M99.3 159.7h.7M100.8 159.7h2.7M104.2 159.7h.7M105.7 159.7h2.7M109.1 159.7h.7M110.5 159.7h2.8M114 159.7h.7M115.4 159.7h2.8M85 163.7h.1M85 160.8v2.2M85 163.7v.7M85 165.1v2.2"/>
<path d="M85 168v.8M85 169.5v2.2M85 172.4v.7M85 173.8v2.2M85 176.8v.7M85 178.2v2.2M85 181.1v.8M85 182.6v2.2M85 185.5v.7M85 186.9v2.2"/>
</g>
<g font-size="6.5">
<text x="173.3" y="9.8">A-A</text>
<text x="80.5" y="113.9">±</text>
<text x="42.5" y="134.2">A</text>
<text x="39" y="164.2" transform="rotate(-90 39 164.2)">±</text>
<text x="121.1" y="214.7">A</text>
</g>
<g font-size="4.5">
<text x="80.1" y="79">⌀</text>
<text x="140" y="86.7" transform="rotate(-90 140 86.7)">⌀</text>
<text x="148.8" y="94.9">°</text>
<text x="112.7" y="191.1" transform="rotate(-45 112.7 191.1)">⌀</text>
</g>
<g font-size="3.9">
<text x="44.8" y="9">1</text>
<text x="88.6" y="9">2</text>
<text x="132.6" y="9">3</text>
<text x="176.5" y="9">4</text>
<text x="171" y="32.3">4</text>
<text x="20.2" y="39.9">A</text>
<text x="47.9" y="53.1" transform="rotate(-90 47.9 53.1)">1.2</text>
<text x="40" y="56.9" transform="rotate(-90 40 56.9)">4.5</text>
<text x="31" y="61.1" transform="rotate(-90 31 61.1)">(5.2)</text>
<text x="187.1" y="65.8">1.5</text>
<text x="72.1" y="83.5" transform="rotate(-90 72.1 83.5)">0.7</text>
<text x="82.8" y="79">2.1</text>
<text x="140" y="84" transform="rotate(-90 140 84)">0.7</text>
<text x="137.1" y="94.9">0.5x45</text>
<text x="19.9" y="96.6">B</text>
<text x="81.4" y="102.1">6.2</text>
<text x="81.4" y="107.3">= =</text>
<text x="75.1" y="113.9">5.2</text>
<text x="83.5" y="113.9">0.05</text>
<text x="124.7" y="114" transform="rotate(45 124.7 114)">7.71</text>
<text x="172.3" y="108.5">M2</text>
<text x="81.4" y="119.8">= =</text>
<text x="81.4" y="125.1">1.5</text>
<text x="81.4" y="130.3">= =</text>
<text x="134.9" y="137.1" transform="rotate(45 134.9 137.1)">1.7</text>
<text x="121.6" y="138.5" transform="rotate(-90 121.6 138.5)">1.75</text>
<text x="20" y="153.4">C</text>
<text x="39" y="161.2" transform="rotate(-90 39 161.2)">0.05</text>
<text x="28.5" y="163.3" transform="rotate(-90 28.5 163.3)">6.2</text>
<text x="33.8" y="163.3" transform="rotate(-90 33.8 163.3)">= =</text>
<text x="44.9" y="163.3" transform="rotate(-90 44.9 163.3)">= =</text>
<text x="49.1" y="163.3" transform="rotate(-90 49.1 163.3)">1.5</text>
<text x="54.4" y="163.3" transform="rotate(-90 54.4 163.3)">= =</text>
<text x="39" y="169.6" transform="rotate(-90 39 169.6)">5.2</text>
<text x="132.7" y="174.8" transform="rotate(-90 132.7 174.8)">1.5</text>
<text x="43.2" y="185.1" transform="rotate(-40 43.2 185.1)">R0.5</text>
<text x="16.5" y="188.8" transform="rotate(-90 16.5 188.8)">10</text>
<text x="93.1" y="189.4" transform="rotate(71 93.1 189.4)">R0.5</text>
<text x="114.7" y="189.1" transform="rotate(-45 114.7 189.1)">3</text>
<text x="51" y="193.7">1.75</text>
<text x="16.5" y="198.1" transform="rotate(-90 16.5 198.1)">9</text>
<text x="16.5" y="208.1" transform="rotate(-90 16.5 208.1)">8</text>
<text x="66.4" y="204.8">1.5</text>
<text x="19.9" y="210.1">D</text>
<text x="16.5" y="218.1" transform="rotate(-90 16.5 218.1)">7</text>
<text x="16.5" y="228.1" transform="rotate(-90 16.5 228.1)">6</text>
<text x="16.5" y="238.1" transform="rotate(-90 16.5 238.1)">5</text>
<text x="16.5" y="248.1" transform="rotate(-90 16.5 248.1)">4</text>
<text x="29.9" y="253.6">UNI ISO 8015</text>
<text x="16.5" y="258" transform="rotate(-90 16.5 258)">3</text>
<text x="43.3" y="261">Issued</text>
<text x="72.4" y="261">Drawn</text>
<text x="106.3" y="261">Checked</text>
<text x="141.7" y="261">Approved</text>
<text x="168.9" y="261">Mass Kg</text>
<text x="16.5" y="268" transform="rotate(-90 16.5 268)">2</text>
<text x="61.2" y="271">Description</text>
<text x="171.1" y="271">Scale</text>
<text x="186.9" y="271">Sheet</text>
<text x="16.5" y="277.5" transform="rotate(-90 16.5 277.5)">1</text>
<text x="96" y="278.5">Miniscope Baseplate</text>
<text x="173.3" y="276">5:1</text>
<text x="179.9" y="281">Date</text>
<text x="16.5" y="287.8" transform="rotate(-90 16.5 287.8)">0</text>
<text x="61.2" y="286">Drawing code</text>
</g>
<g font-size="3.6">
<text x="25.2" y="237.9">Material: ERGAL_AL7075</text>
<text x="25.2" y="242.9">Treatment: -</text>
<text x="188.3" y="260.9">Rev.</text>
<text x="46.9" y="265.9">IIT</text>
<text x="70.6" y="265.9">L. Orciari</text>
<text x="113.4" y="265.9">-</text>
<text x="149.4" y="265.9">-</text>
<text x="171.4" y="265.9">0.000</text>
<text x="188.7" y="276">1/1</text>
<text x="109.2" y="285.9">MWS_BMP005_002_P_001</text>
<text x="175.8" y="285.9">17-Jan-24</text>
</g>
<g font-size="3.3">
<text x="145.6" y="242.8">R=0.5</text>
<text x="177.5" y="242.8">0.5 x 45°</text>
<text x="68.8" y="247.8">General tolerances UNI EN 22768-1 / 22768-2</text>
<text x="74.1" y="252.4">Dimensional Tolerance class - H</text>
<text x="76.1" y="256.1">Geometric Tolerance class - f</text>
</g>
<g font-size="2.9">
<text x="140.1" y="237.6">Undim. Rounds</text>
<text x="172.9" y="237.6">Undim. Chamfers</text>
<text x="138.1" y="247.6">Metric threads ISO</text>
<text x="176.8" y="247.6">Roughness</text>
<text x="135.8" y="254.1">Nut screw 6H-screw 6g</text>
</g>
<g font-size="2.6">
<text x="29" y="249.4">Tolerances according to</text>
<text x="181.2" y="252.2">1.6</text>
</g>
<g font-size="2.3">
<text x="138.2" y="76.8" transform="rotate(-90 138.2 76.8)">+0.05</text>
<text x="140.6" y="76.2" transform="rotate(-90 140.6 76.2)">0</text>
</g>
</svg>
